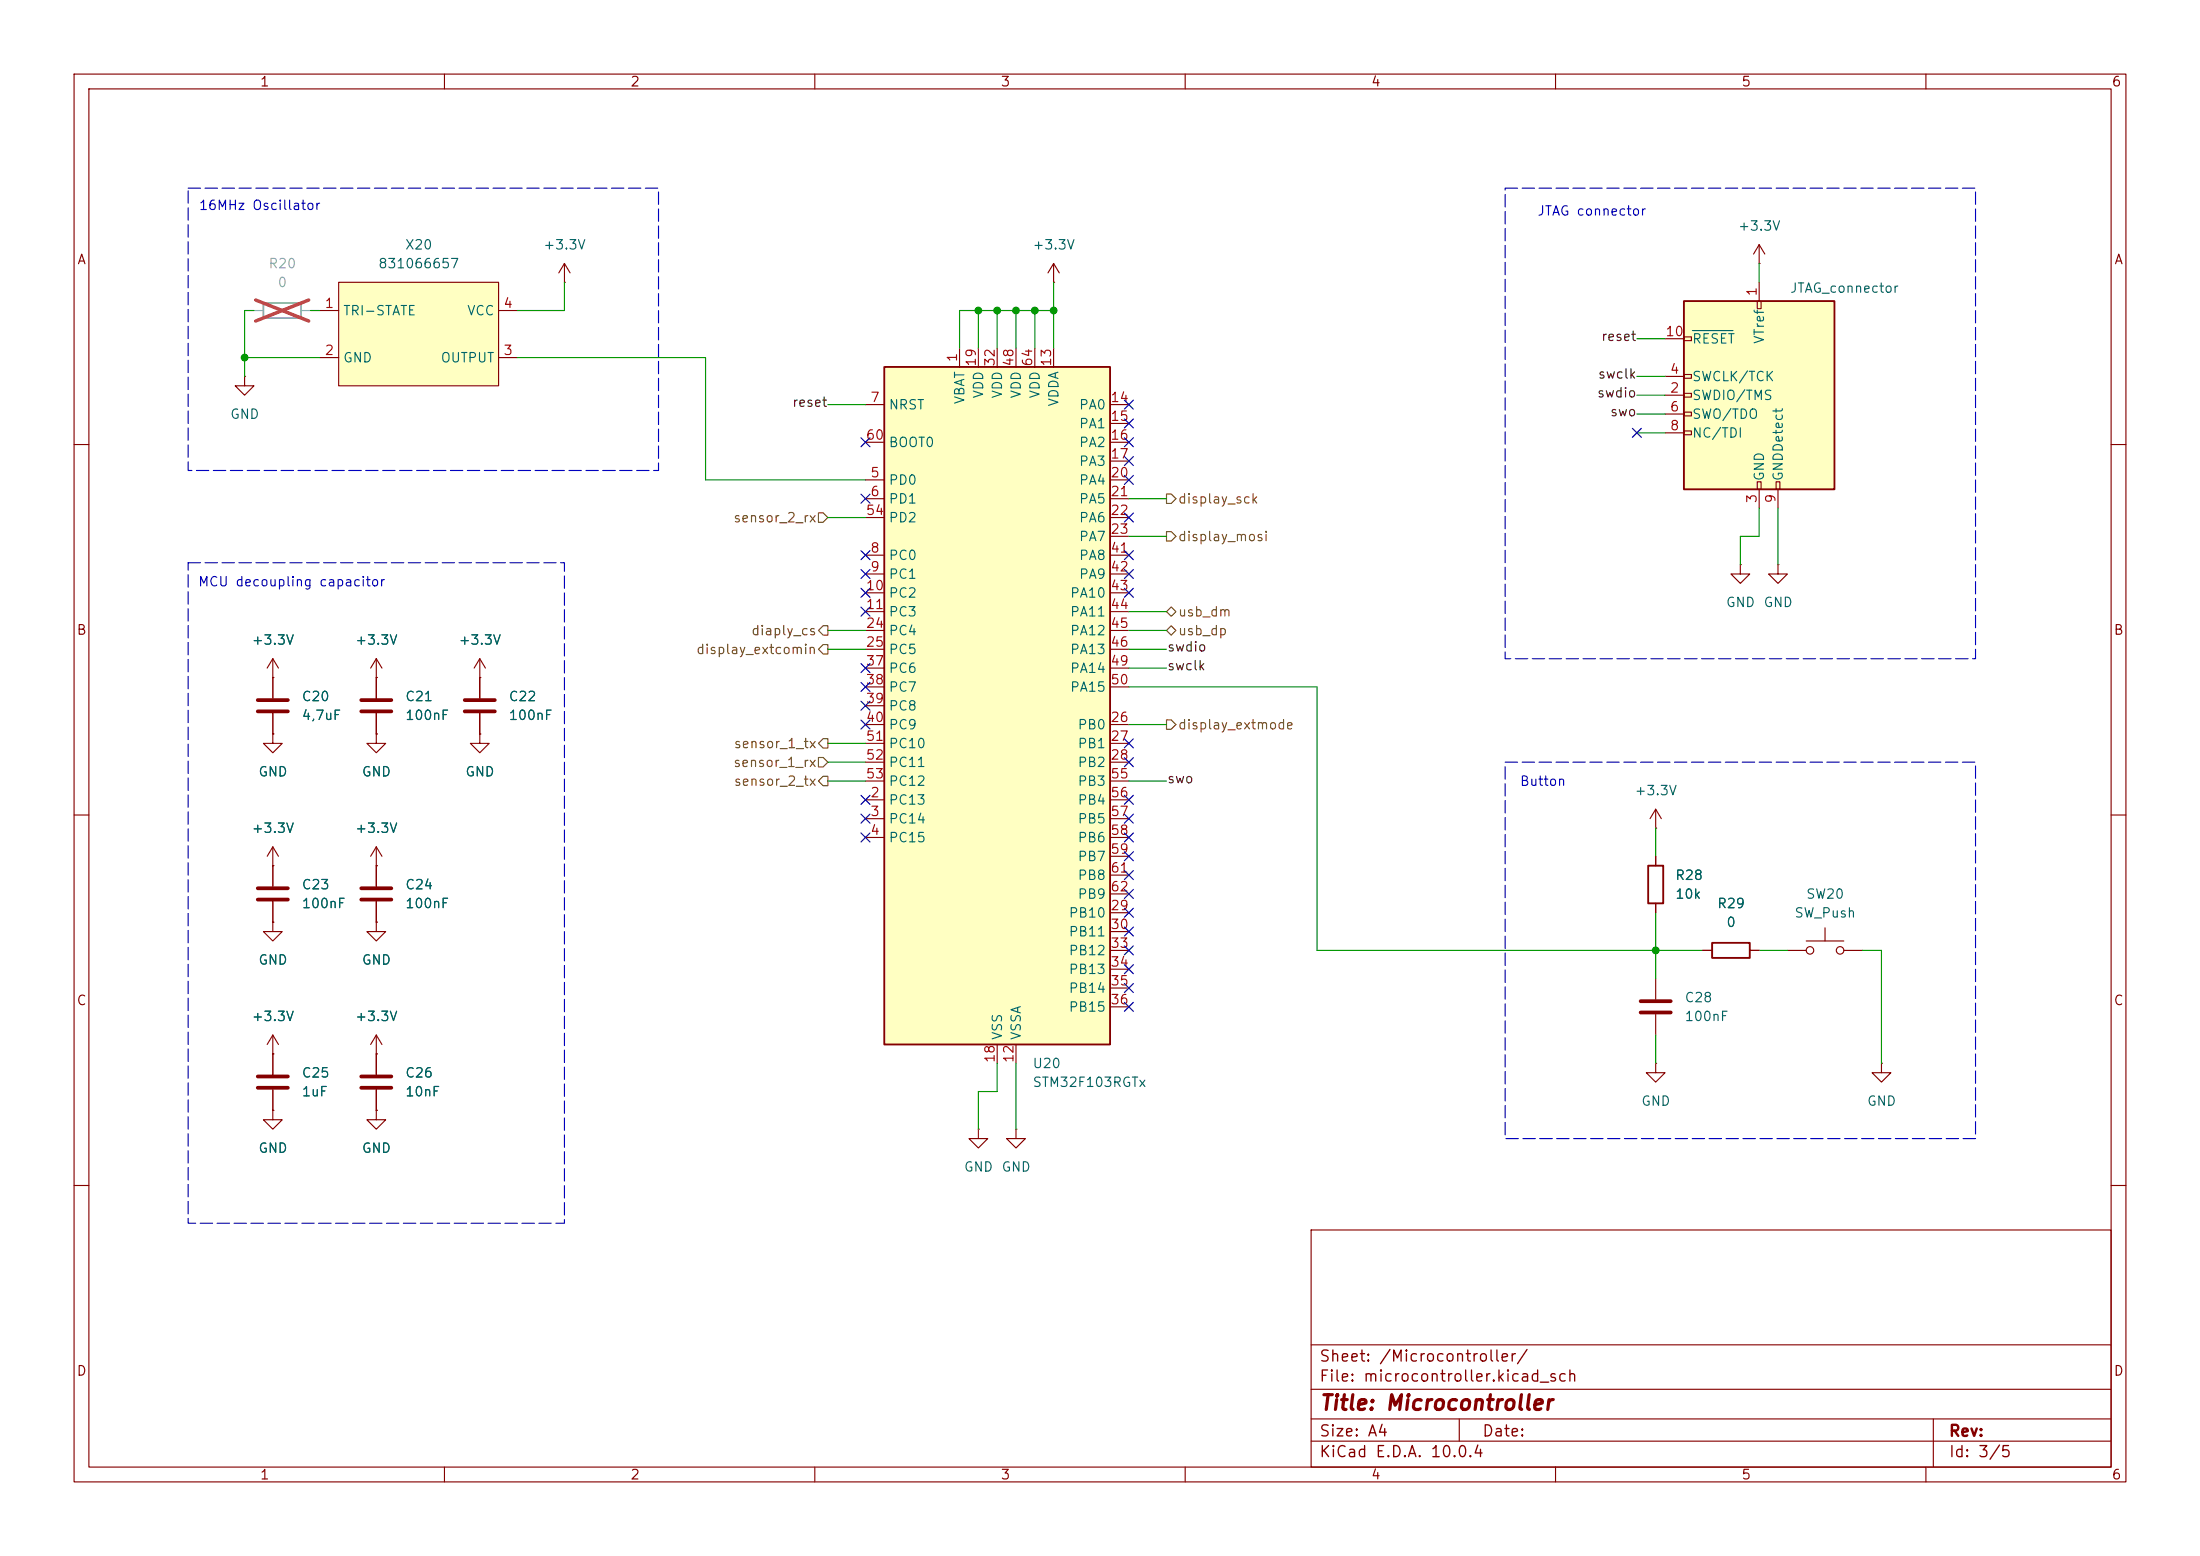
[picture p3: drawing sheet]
<svg xmlns="http://www.w3.org/2000/svg" width="297mm" height="210mm" viewBox="0 0 297 210" stroke-linecap="round" stroke-linejoin="round" font-family="sans-serif">
<g fill="none" stroke="#840000" stroke-width=".15">
<path d="M10 10h277v190h-277zM12 12h273v186h-273zM60 10v2M110 10v2M160 10v2M210 10v2M260 10v2M10 60h2M285 60h2M50.8 99.1v1.2h1.3l-1.3 1.3-1.3-1.3h1.3M50.8 99.1h.1M50.8 91.4h.1"/>
<path d="M50.8 88.9v5.3M50.8 96.3v2.8M50.8 88.9l-.8 1.3M50.8 88.9l.8 1.3M64.8 91.4h.1M64.8 99.1v1.2h1.2l-1.2 1.3-1.3-1.3h1.3M64.8 99.1h.1M64.8 88.9l-.8 1.3M64.8 88.9l.7 1.3M64.8 88.9v5.3M64.8 96.3v2.8M10 110h2"/>
<path d="M50.8 116.8h.1M50.8 114.3v2.5M50.8 114.3l-.8 1.3M50.8 114.3l.8 1.3M223.5 111.8h.1M223.5 109.2v2.6M223.5 115.6v1.2M223.5 109.2l-.7 1.3M223.5 109.2l.8 1.3M285 110h2M50.8 139.7v5.3M50.8 139.7l-.8 1.3"/>
<path d="M50.8 139.7l.8 1.3M223.5 121.9v1.3M229.9 128.3h1.2M236.2 128.3h1.3M36.8 142.2v2.8M36.8 147.1v2.8M50.8 149.9v1.2h1.3l-1.3 1.3-1.3-1.3h1.3M50.8 149.9h.1M50.8 142.2h.1M50.8 147.1v2.8M223.5 143.5v1.3h1.3l-1.3 1.3-1.3-1.3h1.3M223.5 143.5h.1"/>
<path d="M10 160h2M177 166h108v32h-108zM285 160h2M60 198v2M110 198v2M160 198v2M177 194.5h108M177 191.5h108M177 187.5h108M177 181.5h108M197 191.5v3M210 198v2"/>
<path d="M260 198v2M261 191.5v6.5"/>
</g>
<path d="M222.5 116.8h2v5.1h-2zM231.1 127.3h5.1v2h-5.1z" fill="none" stroke="#840000" stroke-width=".25"/>
<path d="M48.8 94.5h4M48.8 96h4M62.7 94.5h4.1M62.7 96h4.1M34.8 145.3h4.1M34.8 146.8h4.1M48.8 145.3h4M48.8 146.8h4" fill="none" stroke="#840000" stroke-width=".51"/>
<path d="M227.3 40.6h20.3v25.4h-20.3z" fill="#ffffc2"/>
<path d="M227.3 40.6h20.3v25.4h-20.3z" fill="none" stroke="#840000" stroke-width=".25"/>
<g fill="none" stroke="#840000" stroke-width=".15">
<path d="M142.2 38.1h.1M142.2 35.6l-.7 1.2M142.2 35.6l.8 1.2M142.2 35.6v2.5M237.5 35.6h.1M237.5 33v2.6M237.5 38.1v2.5M237.5 33l-.8 1.3M237.5 33l.8 1.3M224.8 53.3h2.5M224.8 50.8h2.5M224.8 55.9h2.5"/>
<path d="M224.8 58.4h2.5M224.8 45.7h2.5M227.3 50.5h1v.6h-1zM227.3 45.5h1v.5h-1zM227.3 53.1h1v.5h-1zM227.3 55.6h1v.5h-1zM227.3 58.2h1v.5h-1zM237.2 40.6h.5v1.1h-.5zM234.9 76.2v1.3h1.3l-1.3 1.2-1.2-1.2h1.2M234.9 76.2h.1M237.2 65h.5v1h-.5zM237.5 66v2.6"/>
<path d="M239.8 65h.5v1h-.5zM240 76.2v1.3h1.3l-1.3 1.2-1.2-1.2h1.2M240 76.2h.1M240 66v2.6M36.8 99.1v1.2h1.3l-1.3 1.3-1.2-1.3h1.2M36.8 99.1h.1M36.8 91.4h.1M36.8 88.9l-.7 1.3M36.8 88.9l.8 1.3M36.8 88.9v5.3M36.8 96.3v2.8M36.8 116.8h.1"/>
<path d="M36.8 114.3v5.3M36.8 114.3l-.7 1.3M36.8 114.3l.8 1.3M36.8 124.5v1.2h1.3l-1.3 1.3-1.2-1.3h1.2M36.8 124.5h.1M36.8 121.7v2.8M36.8 139.7v2.5M36.8 139.7l-.7 1.3M36.8 139.7l.8 1.3M50.8 124.5v1.2h1.3l-1.3 1.3-1.3-1.3h1.3M50.8 124.5h.1M36.8 142.2h.1"/>
<path d="M36.8 149.9v1.2h1.3l-1.3 1.3-1.2-1.3h1.2M36.8 149.9h.1"/>
</g>
<path d="M228.5 44.6h5.5" fill="none" stroke="#006464" stroke-width=".15"/>
<path d="M35.6 40.9h5v2h-5z" fill="none" stroke="#a1a1a1" stroke-width=".25"/>
<path d="M34.3 41.9h1.3M40.6 41.9h1.3" fill="none" stroke="#a1a1a1" stroke-width=".15"/>
<path d="M34.5 40.5l7.2 2.8M41.7 40.5l-7.2 2.8" fill="none" stroke="#e12e31" stroke-width=".46"/>
<path d="M34.8 94.5h4.1M34.8 96h4.1M34.8 119.9h4.1M34.8 121.4h4.1" fill="none" stroke="#840000" stroke-width=".51"/>
<path d="M119.4 49.5h30.5v91.5h-30.5z" fill="#ffffc2"/>
<path d="M119.4 49.5h30.5v91.5h-30.5z" fill="none" stroke="#840000" stroke-width=".25"/>
<g fill="none" stroke="#840000" stroke-width=".15">
<path d="M33 50.8v1.3h1.3l-1.3 1.2-1.3-1.2h1.3M33 50.8h.1M116.8 54.6h2.6M116.8 59.7h2.6M129.5 47v2.5M132.1 47v2.5M134.6 47v2.5M137.2 47v2.5M139.7 47v2.5M142.2 47v2.5M149.9 54.6h2.5M149.9 57.2h2.5"/>
<path d="M149.9 59.7h2.5M116.8 64.8h2.6M116.8 67.3h2.6M116.8 74.9h2.6M116.8 77.5h2.6M116.8 69.9h2.6M149.9 64.8h2.5M149.9 67.3h2.5M149.9 74.9h2.5M149.9 77.5h2.5M149.9 62.2h2.5M149.9 69.9h2.5"/>
<path d="M149.9 72.4h2.5M116.8 80h2.6M116.8 82.6h2.6M116.8 85.1h2.6M116.8 87.6h2.6M116.8 97.8h2.6M116.8 90.2h2.6M116.8 92.7h2.6M116.8 95.3h2.6M149.9 80h2.5M149.9 82.6h2.5M149.9 85.1h2.5"/>
<path d="M149.9 87.6h2.5M149.9 97.8h2.5M149.9 90.2h2.5M149.9 92.7h2.5M116.8 108h2.6M116.8 110.5h2.6M116.8 113h2.6M116.8 100.3h2.6M116.8 102.9h2.6M116.8 105.4h2.6M149.9 108h2.5M149.9 110.5h2.5"/>
<path d="M149.9 113h2.5M149.9 100.3h2.5M149.9 102.9h2.5M149.9 105.4h2.5M149.9 115.6h2.5M149.9 118.1h2.5M149.9 123.2h2.5M149.9 125.7h2.5M149.9 128.3h2.5M149.9 130.8h2.5M149.9 133.4h2.5M149.9 135.9h2.5"/>
<path d="M149.9 120.7h2.5M132.1 152.4v1.3h1.2l-1.2 1.2-1.3-1.2h1.3M132.1 152.4h.1M134.6 141v2.5M137.2 152.4v1.3h1.2l-1.2 1.2-1.3-1.2h1.3M137.2 152.4h.1M137.2 141v2.5"/>
</g>
<path d="M45.7 38.1h21.6v14h-21.6z" fill="#ffffc2"/>
<g fill="none" stroke="#840000" stroke-width=".15">
<path d="M45.7 38.1h21.6v14h-21.6zM76.2 38.1h.1M76.2 35.6l-.8 1.2M76.2 35.6l.8 1.2M76.2 35.6v2.5M43.2 41.9h2.5M43.2 48.3h2.5M67.3 41.9h2.5M67.3 48.3h2.5M36.8 99.1h.1M36.8 91.4h.1M36.8 91.4v2.8"/>
<path d="M36.8 96.3v2.8M50.8 91.4h.1M50.8 99.1h.1M50.8 91.4v2.8M50.8 96.3v2.8M64.8 99.1h.1M64.8 91.4h.1M64.8 91.4v2.8M64.8 96.3v2.8M36.8 116.8h.1M36.8 116.8v2.8M50.8 116.8h.1"/>
<path d="M50.8 116.8v2.8M223.5 115.6v1.2M36.8 124.5h.1M36.8 121.7v2.8M50.8 124.5h.1M50.8 121.7v2.8M223.5 121.9v1.3M223.5 132.1v2.8M223.5 136.9v2.8M229.9 128.3h1.2M236.2 128.3h1.3M241.3 128.3h2.5"/>
<path d="M243.8 127h5.1M246.4 125.2v1.8M248.9 128.3h2.6M36.8 149.9h.1M36.8 142.2h.1M36.8 142.2v2.8M36.8 147.1v2.8M50.8 142.2h.1M50.8 149.9h.1M50.8 142.2v2.8M50.8 147.1v2.8M254 143.5v1.3h1.3l-1.3 1.3-1.3-1.3h1.3"/>
<path d="M254 143.5h.1"/>
<circle cx="244.3" cy="128.3" r=".51"/>
<circle cx="248.4" cy="128.3" r=".51"/>
</g>
<path d="M48.8 119.9h4M48.8 121.4h4M221.5 135.1h4.1M221.5 136.7h4.1" fill="none" stroke="#840000" stroke-width=".51"/>
<path d="M110.5 69.2h.6l.7 .7-.7 .6h-.6zM157.5 66.7h.6l.6 .6-.6 .6h-.6zM157.5 71.8h.6l.6 .6-.6 .6h-.6zM110.5 85.1l.6-.6h.7v1.2h-.7zM111.1 87h.7v1.3h-.7l-.6-.7zM111.1 99.7h.7v1.3h-.7l-.6-.7zM157.5 97.2h.6l.6 .6-.6 .6h-.6zM157.5 82.6l.6-.7 .6 .7-.6 .6zM157.5 85.1l.6-.6 .6 .6-.6 .6zM110.5 102.2h.6l.7 .7-.7 .6h-.6zM111.1 104.8h.7v1.2h-.7l-.6-.6z" fill="none" stroke="#725600" stroke-width=".15"/>
<g fill="none" stroke="#009600" stroke-width=".15">
<path d="M76.2 38.1v3.8h-6.4M142.2 38.1v8.9M237.5 35.6v2.5M33 48.3h10.2M34.3 41.9h-1.3v8.9M41.9 41.9h1.3M69.8 48.3h25.4v16.5h21.6M111.8 54.6h5M132.1 41.9v5.1M134.6 41.9v5.1M137.2 41.9v5.1M139.7 41.9v5.1"/>
<path d="M142.2 41.9h-12.7v5.1M221 45.7h3.8M221 58.4h3.8M221 50.8h3.8M221 55.9h3.8M221 53.3h3.8M111.8 69.9h5M152.4 72.4h5.1M152.4 67.3h5.1M237.5 68.6v3.8h-2.6v3.8M240 68.6v7.6M111.8 85.1h5"/>
<path d="M111.8 87.6h5M152.4 82.6h5.1M152.4 85.1h5.1M152.4 87.6h5.1M152.4 90.2h5.1M152.4 92.7h25.4v35.6h52.1M152.4 97.8h5.1M111.8 105.4h5M111.8 100.3h5M111.8 102.9h5M152.4 105.4h5.1M223.5 111.8v3.8"/>
<path d="M223.5 123.2v8.9M223.5 139.7v3.8M237.5 128.3h3.8M251.5 128.3h2.5v15.2M134.6 143.5v3.8h-2.5v5.1M137.2 143.5v8.9"/>
</g>
<g fill="none" stroke="#000084" stroke-width=".15">
<path d="M116.2 59.1l1.2 1.2M117.4 59.1l-1.2 1.2M151.8 59.1l1.2 1.2M151.8 54l1.2 1.2M151.8 56.5l1.2 1.3M153 59.1l-1.2 1.2M153 54l-1.2 1.2M153 56.5l-1.2 1.3M220.4 57.8l1.2 1.2M221.6 57.8l-1.2 1.2M116.2 79.4l1.2 1.2M116.2 66.7l1.2 1.2"/>
<path d="M116.2 76.9l1.2 1.2M116.2 74.3l1.2 1.2M117.4 79.4l-1.2 1.2M117.4 66.7l-1.2 1.2M117.4 76.9l-1.2 1.2M117.4 74.3l-1.2 1.2M151.8 74.3l1.2 1.2M151.8 69.2l1.2 1.3M151.8 79.4l1.2 1.2M151.8 64.2l1.2 1.2M151.8 61.6l1.2 1.2M151.8 76.9l1.2 1.2"/>
<path d="M153 61.6l-1.2 1.2M153 74.3l-1.2 1.2M153 69.2l-1.2 1.3M153 79.4l-1.2 1.2M153 64.2l-1.2 1.2M153 76.9l-1.2 1.2M116.2 94.6l1.2 1.3M116.2 97.2l1.2 1.2M116.2 81.9l1.2 1.3M116.2 89.6l1.2 1.2M116.2 92.1l1.2 1.2M117.4 94.6l-1.2 1.3"/>
<path d="M117.4 97.2l-1.2 1.2M117.4 81.9l-1.2 1.3M117.4 89.6l-1.2 1.2M117.4 92.1l-1.2 1.2M151.8 99.7l1.2 1.2M153 99.7l-1.2 1.2M116.2 107.3l1.2 1.3M116.2 109.9l1.2 1.2M116.2 112.4l1.2 1.2M117.4 107.3l-1.2 1.3M117.4 109.9l-1.2 1.2M117.4 112.4l-1.2 1.2"/>
<path d="M151.8 107.3l1.2 1.3M151.8 109.9l1.2 1.2M151.8 102.3l1.2 1.2M151.8 115l1.2 1.2M151.8 117.5l1.2 1.2M151.8 112.4l1.2 1.2M153 107.3l-1.2 1.3M153 109.9l-1.2 1.2M153 102.3l-1.2 1.2M153 115l-1.2 1.2M153 117.5l-1.2 1.2M153 112.4l-1.2 1.2"/>
<path d="M151.8 120l1.2 1.3M151.8 122.6l1.2 1.2M151.8 132.7l1.2 1.3M151.8 135.3l1.2 1.2M151.8 130.2l1.2 1.2M151.8 127.7l1.2 1.2M151.8 125.1l1.2 1.2M153 120l-1.2 1.3M153 122.6l-1.2 1.2M153 132.7l-1.2 1.3M153 135.3l-1.2 1.2M153 130.2l-1.2 1.2"/>
<path d="M153 127.7l-1.2 1.2M153 125.1l-1.2 1.2"/>
</g>
<path d="M25.4 25.4h63.5v38.1h-63.5zM203.2 25.4h63.5v63.5h-63.5zM25.4 75.9h50.8v89.2h-50.8zM203.2 102.9h63.5v50.8h-63.5z" fill="none" stroke="#0000c2" stroke-width=".15" stroke-dasharray="1.7 .6"/>
<g fill="#009600" stroke="#009600" stroke-width=".14">
<circle cx="33" cy="48.3" r=".46"/>
<circle cx="142.2" cy="41.9" r=".46"/>
<circle cx="139.7" cy="41.9" r=".46"/>
<circle cx="132.1" cy="41.9" r=".46"/>
<circle cx="134.6" cy="41.9" r=".46"/>
<circle cx="137.2" cy="41.9" r=".46"/>
<circle cx="223.5" cy="128.3" r=".46"/>
</g>
<text font-size="2" fill="#840000" x="178" y="190.8">Title: Microcontroller</text>
<g font-size="1.5" fill="#840000">
<text x="178" y="184.2">Sheet: /Microcontroller/</text>
<text x="178" y="186.9">File: microcontroller.kicad_sch</text>
<text x="178" y="197.1">KiCad E.D.A. 10.0.4</text>
<text x="178" y="194.3">Size: A4</text>
<text x="200" y="194.3">Date:</text>
<text x="263" y="194.3">Rev:</text>
<text x="263" y="197.1">Id: 3/5</text>
</g>
<g font-size="1.3" fill="#840000">
<text x="35" y="12">1</text>
<text x="85" y="12">2</text>
<text x="135" y="12">3</text>
<text x="185" y="12">4</text>
<text x="235" y="12">5</text>
<text x="285" y="12">6</text>
<text x="10.3" y="36">A</text>
<text x="285.3" y="36">A</text>
<text x="10.3" y="86">B</text>
<text x="285.3" y="86">B</text>
<text x="10.3" y="136">C</text>
<text x="285.3" y="136">C</text>
<text x="10.3" y="186">D</text>
<text x="285.3" y="186">D</text>
<text x="35" y="200">1</text>
<text x="85" y="200">2</text>
<text x="135" y="200">3</text>
<text x="185" y="200">4</text>
<text x="235" y="200">5</text>
<text x="285" y="200">6</text>
</g>
<g font-size="1.3" fill="#0000c2">
<text x="26.8" y="28.7">16MHz Oscillator</text>
<text x="207.5" y="29.4">JTAG connector</text>
<text x="26.7" y="79.5">MCU decoupling capacitor</text>
<text x="205.1" y="106.4">Button</text>
</g>
<g font-size="1.3" fill="#006464">
<text x="54.6" y="34">X20</text>
<text x="73.3" y="34">+3.3V</text>
<text x="139.3" y="34">+3.3V</text>
<text x="234.5" y="31.5">+3.3V</text>
<text x="51" y="36.5">831066657</text>
<text x="241.6" y="39.8">JTAG_connector</text>
<text x="46.2" y="42.9">TRI-STATE</text>
<text x="63" y="42.9">VCC</text>
<text x="228.3" y="46.7">RESET</text>
<text x="238.5" y="46.5" transform="rotate(-90 238.5 46.5)">VTref</text>
<text x="46.2" y="49.2">GND</text>
<text x="59.4" y="49.2">OUTPUT</text>
<text x="133.1" y="53.9" transform="rotate(-90 133.1 53.9)">VDD</text>
<text x="135.6" y="53.9" transform="rotate(-90 135.6 53.9)">VDD</text>
<text x="138.1" y="53.9" transform="rotate(-90 138.1 53.9)">VDD</text>
<text x="140.7" y="53.9" transform="rotate(-90 140.7 53.9)">VDD</text>
<text x="228.3" y="51.8">SWCLK/TCK</text>
<text x="31" y="56.9">GND</text>
<text x="119.9" y="55.6">NRST</text>
<text x="130.5" y="54.7" transform="rotate(-90 130.5 54.7)">VBAT</text>
<text x="143.2" y="55" transform="rotate(-90 143.2 55)">VDDA</text>
<text x="145.6" y="55.6">PA0</text>
<text x="145.6" y="58.1">PA1</text>
<text x="228.3" y="54.3">SWDIO/TMS</text>
<text x="228.3" y="56.9">SWO/TDO</text>
<text x="228.3" y="59.4">NC/TDI</text>
<text x="119.9" y="65.7">PD0</text>
<text x="119.9" y="60.7">BOOT0</text>
<text x="145.6" y="60.7">PA2</text>
<text x="145.6" y="63.2">PA3</text>
<text x="145.6" y="65.7">PA4</text>
<text x="238.5" y="65" transform="rotate(-90 238.5 65)">GND</text>
<text x="241" y="65" transform="rotate(-90 241 65)">GNDDetect</text>
<text x="119.9" y="68.3">PD1</text>
<text x="119.9" y="70.8">PD2</text>
<text x="145.6" y="68.3">PA5</text>
<text x="145.6" y="70.8">PA6</text>
<text x="119.9" y="75.9">PC0</text>
<text x="145.6" y="73.4">PA7</text>
<text x="145.6" y="75.9">PA8</text>
<text x="119.9" y="78.4">PC1</text>
<text x="119.9" y="81">PC2</text>
<text x="119.9" y="83.5">PC3</text>
<text x="144.4" y="81">PA10</text>
<text x="144.4" y="83.5">PA11</text>
<text x="145.6" y="78.4">PA9</text>
<text x="232.9" y="82.3">GND</text>
<text x="238" y="82.3">GND</text>
<text x="33.9" y="87.3">+3.3V</text>
<text x="47.9" y="87.3">+3.3V</text>
<text x="61.8" y="87.3">+3.3V</text>
<text x="119.9" y="86.1">PC4</text>
<text x="119.9" y="88.6">PC5</text>
<text x="144.4" y="86.1">PA12</text>
<text x="144.4" y="88.6">PA13</text>
<text x="40.6" y="95">C20</text>
<text x="54.6" y="95">C21</text>
<text x="68.6" y="95">C22</text>
<text x="119.9" y="91.1">PC6</text>
<text x="119.9" y="93.7">PC7</text>
<text x="144.4" y="91.1">PA14</text>
<text x="144.4" y="93.7">PA15</text>
<text x="40.6" y="97.5">4,7uF</text>
<text x="54.6" y="97.5">100nF</text>
<text x="68.6" y="97.5">100nF</text>
<text x="119.9" y="96.2">PC8</text>
<text x="119.9" y="98.8">PC9</text>
<text x="119.9" y="101.3">PC10</text>
<text x="145.4" y="98.8">PB0</text>
<text x="145.4" y="101.3">PB1</text>
<text x="34.8" y="105.1">GND</text>
<text x="48.8" y="105.1">GND</text>
<text x="62.7" y="105.1">GND</text>
<text x="119.9" y="103.8">PC11</text>
<text x="119.9" y="106.4">PC12</text>
<text x="145.4" y="103.8">PB2</text>
<text x="145.4" y="106.4">PB3</text>
<text x="220.6" y="107.7">+3.3V</text>
<text x="33.9" y="112.7">+3.3V</text>
<text x="47.9" y="112.7">+3.3V</text>
<text x="119.9" y="108.9">PC13</text>
<text x="119.9" y="111.5">PC14</text>
<text x="145.4" y="108.9">PB4</text>
<text x="145.4" y="111.5">PB5</text>
<text x="119.9" y="114">PC15</text>
<text x="145.4" y="114">PB6</text>
<text x="145.4" y="116.5">PB7</text>
<text x="145.4" y="119.1">PB8</text>
<text x="226.1" y="119.1">R28</text>
<text x="40.6" y="122.9">100nF</text>
<text x="40.6" y="120.4">C23</text>
<text x="54.6" y="122.9">100nF</text>
<text x="54.6" y="120.4">C24</text>
<text x="144.2" y="124.2">PB10</text>
<text x="145.4" y="121.6">PB9</text>
<text x="226.1" y="121.6">10k</text>
<text x="231.7" y="122.9">R29</text>
<text x="233" y="125.4">0</text>
<text x="242.2" y="124.2">SW_Push</text>
<text x="243.7" y="121.6">SW20</text>
<text x="34.8" y="130.5">GND</text>
<text x="48.8" y="130.5">GND</text>
<text x="144.2" y="126.7">PB11</text>
<text x="144.2" y="129.2">PB12</text>
<text x="144.2" y="131.8">PB13</text>
<text x="144.2" y="134.3">PB14</text>
<text x="144.2" y="136.9">PB15</text>
<text x="227.3" y="135.6">C28</text>
<text x="33.9" y="138.1">+3.3V</text>
<text x="47.9" y="138.1">+3.3V</text>
<text x="135.6" y="140.5" transform="rotate(-90 135.6 140.5)">VSS</text>
<text x="138.1" y="140.5" transform="rotate(-90 138.1 140.5)">VSSA</text>
<text x="227.3" y="138.1">100nF</text>
<text x="40.6" y="148.3">1uF</text>
<text x="40.6" y="145.8">C25</text>
<text x="54.6" y="145.8">C26</text>
<text x="54.6" y="148.3">10nF</text>
<text x="139.3" y="144.5">U20</text>
<text x="139.3" y="147">STM32F103RGTx</text>
<text x="221.5" y="149.6">GND</text>
<text x="252" y="149.6">GND</text>
<text x="34.8" y="155.9">GND</text>
<text x="48.8" y="155.9">GND</text>
<text x="130" y="158.5">GND</text>
<text x="135.1" y="158.5">GND</text>
</g>
<g font-size="1.3" fill="#989898">
<text x="36.2" y="36.5">R20</text>
<text x="37.4" y="39.1">0</text>
</g>
<g font-size="1.3" fill="#a90000">
<text x="43.7" y="41.9">1</text>
<text x="67.9" y="41.9">4</text>
<text x="237.5" y="40.1" transform="rotate(-90 237.5 40.1)">1</text>
<text x="224.7" y="45.7">10</text>
<text x="43.7" y="48.2">2</text>
<text x="67.9" y="48.2">3</text>
<text x="129.5" y="49" transform="rotate(-90 129.5 49)">1</text>
<text x="132.1" y="49.6" transform="rotate(-90 132.1 49.6)">19</text>
<text x="134.6" y="49.6" transform="rotate(-90 134.6 49.6)">32</text>
<text x="137.1" y="49.6" transform="rotate(-90 137.1 49.6)">48</text>
<text x="139.7" y="49.6" transform="rotate(-90 139.7 49.6)">64</text>
<text x="142.2" y="49.6" transform="rotate(-90 142.2 49.6)">13</text>
<text x="225.4" y="53.3">2</text>
<text x="225.4" y="50.8">4</text>
<text x="116.8" y="59.7">60</text>
<text x="117.4" y="54.6">7</text>
<text x="149.8" y="54.6">14</text>
<text x="149.8" y="57.1">15</text>
<text x="149.8" y="59.7">16</text>
<text x="225.4" y="55.9">6</text>
<text x="225.4" y="58.4">8</text>
<text x="117.4" y="64.7">5</text>
<text x="149.8" y="62.2">17</text>
<text x="149.8" y="64.7">20</text>
<text x="116.8" y="69.8">54</text>
<text x="117.4" y="67.3">6</text>
<text x="149.8" y="67.3">21</text>
<text x="149.8" y="69.8">22</text>
<text x="237.5" y="68" transform="rotate(-90 237.5 68)">3</text>
<text x="240" y="68" transform="rotate(-90 240 68)">9</text>
<text x="117.4" y="74.9">8</text>
<text x="117.4" y="77.4">9</text>
<text x="149.8" y="72.4">23</text>
<text x="149.8" y="74.9">41</text>
<text x="149.8" y="77.4">42</text>
<text x="116.8" y="80">10</text>
<text x="116.8" y="82.5">11</text>
<text x="149.8" y="80">43</text>
<text x="149.8" y="82.5">44</text>
<text x="116.8" y="85.1">24</text>
<text x="116.8" y="87.6">25</text>
<text x="149.8" y="85.1">45</text>
<text x="149.8" y="87.6">46</text>
<text x="116.8" y="90.1">37</text>
<text x="116.8" y="92.7">38</text>
<text x="116.8" y="95.2">39</text>
<text x="149.8" y="90.1">49</text>
<text x="149.8" y="92.7">50</text>
<text x="116.8" y="97.8">40</text>
<text x="116.8" y="100.3">51</text>
<text x="149.8" y="97.8">26</text>
<text x="149.8" y="100.3">27</text>
<text x="116.8" y="102.8">52</text>
<text x="116.8" y="105.4">53</text>
<text x="117.4" y="107.9">2</text>
<text x="149.8" y="102.8">28</text>
<text x="149.8" y="105.4">55</text>
<text x="149.8" y="107.9">56</text>
<text x="117.4" y="110.5">3</text>
<text x="117.4" y="113">4</text>
<text x="149.8" y="110.5">57</text>
<text x="149.8" y="113">58</text>
<text x="149.8" y="115.5">59</text>
<text x="149.8" y="118.1">61</text>
<text x="149.8" y="123.2">29</text>
<text x="149.8" y="125.7">30</text>
<text x="149.8" y="120.6">62</text>
<text x="149.8" y="128.2">33</text>
<text x="149.8" y="130.8">34</text>
<text x="149.8" y="133.3">35</text>
<text x="149.8" y="135.9">36</text>
<text x="134.6" y="143.6" transform="rotate(-90 134.6 143.6)">18</text>
<text x="137.1" y="143.6" transform="rotate(-90 137.1 143.6)">12</text>
</g>
<g font-size="1.3" fill="#0f0f0f">
<text x="216.1" y="46.3">reset</text>
<text x="215.5" y="54">swdio</text>
<text x="215.6" y="51.4">swclk</text>
<text x="106.8" y="55.2">reset</text>
<text x="217.3" y="56.5">swo</text>
<text x="157.5" y="88.3">swdio</text>
<text x="157.5" y="90.8">swclk</text>
<text x="157.5" y="106">swo</text>
</g>
<g font-size="1.3" fill="#725600">
<text x="98.9" y="70.8">sensor_2_rx</text>
<text x="158.9" y="68.3">display_sck</text>
<text x="158.9" y="73.4">display_mosi</text>
<text x="158.9" y="83.5">usb_dm</text>
<text x="93.9" y="88.6">display_extcomin</text>
<text x="101.3" y="86.1">diaply_cs</text>
<text x="158.9" y="86.1">usb_dp</text>
<text x="99" y="101.3">sensor_1_tx</text>
<text x="158.9" y="98.8">display_extmode</text>
<text x="98.9" y="103.8">sensor_1_rx</text>
<text x="99" y="106.4">sensor_2_tx</text>
</g>
</svg>
